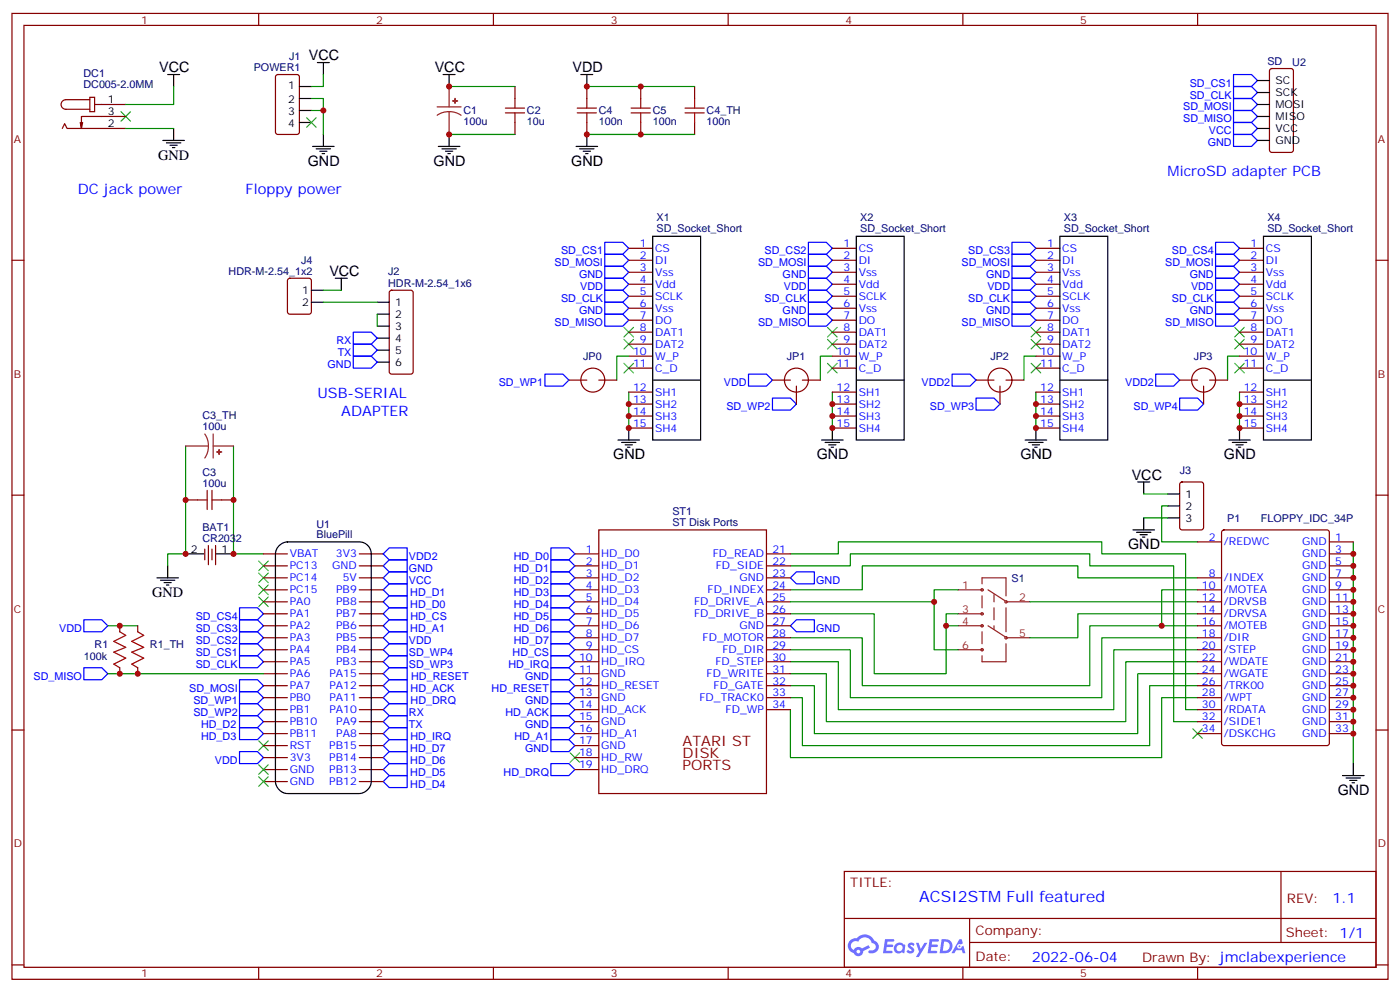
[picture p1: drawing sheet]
<svg xmlns="http://www.w3.org/2000/svg" width="412mm" height="292mm" viewBox="0 0 412 292" stroke-linecap="round" stroke-linejoin="round" font-family="sans-serif">
<g fill="none" stroke="#870000" stroke-width=".35">
<path d="M3.5 4h405.4v284.3h-405.4zM7.1 7.5h398.2v277.3h-398.2zM76.2 4v3.5M145.3 4v3.5M214.5 4v3.5M283.6 4v3.5M352.8 4v3.5M3.5 76.6h3.6M405.3 76.6h3.6M3.5 145.8h3.6M405.3 145.8h3.6M3.5 214.9h3.6"/>
<path d="M405.3 214.9h3.6M248.7 256.5h156.6v28.3h-156.6zM377.3 256.6v20.8M248.7 270.4h156.5M285.6 277.4h119.6M285.6 270.4v14.1M3.5 284.1h3.6M76.2 284.8v3.5M145.3 284.8v3.5M214.5 284.8v3.5M283.6 284.8v3.5M352.8 284.8v3.5"/>
<path d="M405.3 284.1h3.6"/>
</g>
<g fill="#5487ff">
<path d="M267.7 277.7a1.22 1.22 0 0 1 1.7 .3l-.4 .6a.47 .47 0 0 0-.3-.4 .47 .47 0 0 0-.5 .1l.1 .3a1.14 1.14 0 0 1 .8 1.7 1.14 1.14 0 0 1-1.9 0l-.2-.2 .5-.5 .7 .4a.29 .29 0 0 0 .3-.3 .29 .29 0 0 0-.2-.3 1.04 1.04 0 0 1-.6-1.7z"/>
<path d="M260.7 276.5h2.4l.3 .2-.2 .5h-1.8l-.1 .9h1.5l.3 .3-.3 .4h-1.6l-.2 1.1h1.7l.2 .4-.2 .3h-2.6z"/>
<path d="M273.8 276.5h2.4l.3 .2-.1 .5h-1.8l-.2 .9h1.6l.3 .3-.4 .4h-1.6l-.1 1.1h1.7l.2 .4-.2 .3h-2.6z"/>
<path d="M282.6 276.5h.7l.3 1.2-.6 .3a.69 .69 0 0 0-1 .3 .69 .69 0 0 0 .4 1 .69 .69 0 0 0 .9-.6l.5-.3 .6 2.2h-.8l-.2-.9h-1.8l-.5 .9h-.8z"/>
<path d="M269.8 277.6h.8l.6 1.8 1.1-1.8h.9l-2.6 4.1h-.8l.9-1.5z"/>
<path d="M277.4 276.5l-.6 4.1h1.3a2.11 2.11 0 0 0 2.5-2.1 2.11 2.11 0 0 0-2.5-2zM278.1 277.2a1.39 1.39 0 0 1 1.7 1.4 1.39 1.39 0 0 1-1.8 1.3h-.3z"/>
<path d="M263.7 278.1a1.54 1.54 0 0 0-.1 2.1 1.54 1.54 0 0 0 2.2 .2l.6 .2 .3-2.3-.2-.2-.4-.1a1.49 1.49 0 0 0-2.4 .1zM264 279.1a.94 .94 0 0 1 1.8 0 .94 .94 0 0 1-1.8 0z"/>
<path d="M250.4 276.8a2.18 2.18 0 0 0 1.1 3.8 1.44 1.44 0 0 0 1.6 .9 1.44 1.44 0 0 0 1.2-1.5l2-1-.5-.7-1.9 .9a1.47 1.47 0 0 0-2.4 .5 1.39 1.39 0 0 1-.7-2 1.39 1.39 0 0 1 2-.4 2.12 2.12 0 0 1 2.2-1.4 2.12 2.12 0 0 1 1.9 1.7 1.14 1.14 0 0 1 1.1 1.5 1.14 1.14 0 0 1-1.7 .7 .43 .43 0 0 0-.5 .3 .43 .43 0 0 0 .4 .5 1.98 1.98 0 0 0 2.5-1.2 1.98 1.98 0 0 0-1.2-2.5 3.1 3.1 0 0 0-5.3-.7l-.9 .1zM252.3 280.1a.55 .55 0 0 1 1.1 0 .55 .55 0 0 1-1.1 0z"/>
<circle cx="282.6" cy="278.6" r=".26"/>
</g>
<g fill="none" stroke="#870000" stroke-width=".35">
<path d="M18.3 37.8l.7-1.4 .8 1.4h17.2M24.3 36.1l-.3 1.7M26.5 28.6h1.4v4.3h-1.4zM26.5 29.4h-7.1a1.41 1.41 0 0 0-1.4 1.4 1.41 1.41 0 0 0 1.4 1.4h7.1M27.9 30.8h9.1M37 34.3h-13v3.5l-.4-1.7M81.4 22.1l.4-.2h5.7l.6 .5 .1 16.5-.5 .6-5.9 .1-.6-.5-.1-16.5zM151.7 25.5v3.5M151.7 36.1v3.5M172.9 25.5v3.5M172.9 36.1v3.5M188.7 25.5v3.5"/>
<path d="M188.7 36.1v3.5M204.6 25.5v3.5M204.6 36.1v3.5M374.2 20.4l.4-.2h5.7l.6 .4 .1 23.6-.5 .6-5.9 .1-.6-.5-.1-23.5zM185.2 73.1h7.1M185.2 76.6h7.1M245.2 73.1h7M245.2 76.6h7M305.2 73.1h7M305.2 76.6h7M365.1 73.1h7.1M365.1 76.6h7.1"/>
<path d="M84.9 82.1l.5-.2h5.6l.7 .4v9.5l-.4 .6-5.9 .1-.7-.5v-9.4zM114.9 85.6l.5-.2h5.6l.7 .5v23.5l-.5 .7h-5.8l-.7-.4v-23.6zM185.2 80.2h7.1M185.2 83.7h7.1M185.2 87.2h7.1M185.2 90.7h7.1M185.2 94.3h7.1M185.2 97.8h7.1M245.2 80.2h7M245.2 83.7h7M245.2 87.2h7M245.2 90.7h7"/>
<path d="M245.2 94.3h7M245.2 97.8h7M305.2 80.2h7M305.2 83.7h7M305.2 87.2h7M305.2 90.7h7M305.2 94.3h7M305.2 97.8h7M365.1 80.2h7.1M365.1 83.7h7.1M365.1 87.2h7.1M365.1 90.7h7.1"/>
<path d="M365.1 94.3h7.1M365.1 97.8h7.1M167.6 111.9h5.3M176.4 111.9h5.3M185.2 101.3h7.1M185.2 104.8h7.1M185.2 108.4h7.1M185.2 115.4h7.1M185.2 119h7.1M227.5 111.9h5.3M234.6 113.7v5.3M236.4 111.9h5.3"/>
<path d="M245.2 101.3h7M245.2 104.8h7M245.2 108.4h7M245.2 115.4h7M245.2 119h7M287.5 111.9h5.3M294.6 113.7v5.3M296.3 111.9h5.3M305.2 101.3h7M305.2 104.8h7M305.2 108.4h7M305.2 115.4h7"/>
<path d="M305.2 119h7M347.5 111.9h5.3M354.5 113.7v5.3M356.3 111.9h5.3M365.1 101.3h7.1M365.1 104.8h7.1M365.1 108.4h7.1M365.1 115.4h7.1M365.1 119h7.1M185.2 122.5h7.1M185.2 126h7.1M245.2 122.5h7"/>
<path d="M245.2 126h7M305.2 122.5h7M305.2 126h7M365.1 122.5h7.1M365.1 126h7.1M54.7 147.2h3.5M65.3 147.2h3.5M176.4 156h49.4v77.6h-49.4zM347.7 142.1l.5-.2h5.6l.7 .4v13l-.4 .6-5.9 .1-.7-.5v-12.9zM352.8 159.5h7M360.1 156.2l.4-.2h30.4l.6 .4 .1 62.4-.5 .6-30.6 .1-.6-.5-.1-62.3zM391.6 159.5h7"/>
<path d="M60.3 161.6v3.2M61.4 160.6v5.6M62.4 161.6v3.2M63.5 160.6v5.6M77.6 163.1h7.1M77.6 166.6h7.1M77.6 170.1h7.1M77.6 173.6h7.1M77.6 177.2h7.1M105.8 163.1h7.1M105.8 166.6h7.1M105.8 170.1h7.1"/>
<path d="M105.8 173.6h7.1M105.8 177.2h7.1M169.3 163.1h7.1M169.3 166.6h7.1M169.3 170.1h7.1M169.3 173.6h7.1M169.3 177.2h7.1M225.8 163.1h7M225.8 166.6h7M225.8 170.1h7M225.8 173.6h7M225.8 177.2h7"/>
<path d="M352.8 170.1h7M352.8 173.6h7M352.8 177.2h7M391.6 163.1h7M391.6 166.6h7M391.6 170.1h7M391.6 173.6h7M391.6 177.2h7M35.3 184.2v1.8M35.3 196.6v1.7M40.6 184.2v1.8M40.6 196.6v1.7"/>
<path d="M77.6 180.7h7.1M77.6 184.2h7.1M77.6 187.7h7.1M77.6 191.3h7.1M77.6 194.8h7.1M77.6 198.3h7.1M105.8 180.7h7.1M105.8 184.2h7.1M105.8 187.7h7.1M105.8 191.3h7.1M105.8 194.8h7.1M105.8 198.3h7.1"/>
<path d="M169.3 180.7h7.1M169.3 184.2h7.1M169.3 187.7h7.1M169.3 191.3h7.1M169.3 194.8h7.1M169.3 198.3h7.1M225.8 180.7h7M225.8 184.2h7M225.8 187.7h7M225.8 191.3h7M225.8 194.8h7M225.8 198.3h7"/>
<path d="M352.8 180.7h7M352.8 184.2h7M352.8 187.7h7M352.8 191.3h7M352.8 194.8h7M352.8 198.3h7M391.6 180.7h7M391.6 184.2h7M391.6 187.7h7M391.6 191.3h7M391.6 194.8h7M391.6 198.3h7"/>
<path d="M77.6 201.9h7.1M77.6 205.4h7.1M77.6 208.9h7.1M77.6 212.4h7.1M77.6 216h7.1M77.6 219.5h7.1M105.8 201.9h7.1M105.8 205.4h7.1M105.8 208.9h7.1M105.8 212.4h7.1M105.8 216h7.1M105.8 219.5h7.1"/>
<path d="M169.3 201.9h7.1M169.3 205.4h7.1M169.3 208.9h7.1M169.3 212.4h7.1M169.3 216h7.1M169.3 219.5h7.1M225.8 201.9h7M225.8 205.4h7M225.8 208.9h7M352.8 201.9h7M352.8 205.4h7M352.8 208.9h7"/>
<path d="M352.8 212.4h7M352.8 216h7M391.6 201.9h7M391.6 205.4h7M391.6 208.9h7M391.6 212.4h7M391.6 216h7M77.6 223h7.1M77.6 226.6h7.1M77.6 230.1h7.1M105.8 223h7.1M105.8 226.6h7.1"/>
<path d="M105.8 230.1h7.1M169.3 223h7.1M169.3 226.6h7.1"/>
<circle cx="174.6" cy="111.9" r="3.5"/>
<circle cx="234.6" cy="111.9" r="3.5"/>
<circle cx="294.6" cy="111.9" r="3.5"/>
<circle cx="354.5" cy="111.9" r="3.5"/>
</g>
<g fill="none" stroke="#000" stroke-width=".35">
<path d="M93.5 18.4h3.5M95.2 18.4v3.5M49.4 21.9h3.5M51.2 21.9v3.6M51.2 37.8v3.5M88.2 25.5h3.5M88.2 29h3.5M88.2 32.5h3.5M88.2 36.1h3.5M95.2 39.6v3.5M130.5 21.9h3.6M132.3 21.9v3.6"/>
<path d="M132.3 39.6v3.5M171.1 21.9h3.5M172.9 21.9v3.6M172.9 39.6v3.5M370.4 23.7h3.5M370.4 27.2h3.5M370.4 30.8h3.5M370.4 34.3h3.5M370.4 37.8h3.5M48 41.3h6.3M49 42.1h4.3M50.1 42.8h2.1"/>
<path d="M50.8 43.5h.7M92.1 43.1h6.3M93.1 43.8h4.3M94.2 44.5h2.1M94.9 45.2h.7M129.1 43.1h6.4M130.2 43.8h4.2M131.2 44.5h2.1M131.9 45.2h.7M169.7 43.1h6.3M170.7 43.8h4.3M171.8 44.5h2.1"/>
<path d="M172.5 45.2h.7M370.4 41.3h3.5M192.3 69.6h14.1v59.9h-14.1zM252.2 69.6h14.1v59.9h-14.1zM312.2 69.6h14.1v59.9h-14.1zM372.2 69.6h14.1v59.9h-14.1zM91.7 89h3.5M91.7 85.4h3.5M98.8 81.9h3.5M100.5 81.9v3.5M111.1 89h3.6M111.1 92.5h3.6"/>
<path d="M111.1 96h3.6M111.1 99.6h3.6M111.1 103.1h3.6M111.1 106.6h3.6M192.3 111.9h14.1M252.2 111.9h14.1M312.2 111.9h14.1M372.2 111.9h14.1M182 129.5h6.4M183.1 130.2h4.2M184.1 131h2.2M184.9 131.7h.7"/>
<path d="M185.2 126v3.5M242 129.5h6.4M243.1 130.2h4.2M244.1 131h2.1M244.8 131.7h.7M245.2 126v3.5M302 129.5h6.3M303 130.2h4.3M304.1 131h2.1M304.8 131.7h.7M305.2 126v3.5M361.9 129.5h6.4"/>
<path d="M363 130.2h4.2M364.1 131h2.1M364.8 131.7h.7M365.1 126v3.5M333.7 156h6.4M334.8 156.7h4.2M335.1 141.9h3.6M335.8 157.4h2.2M336.5 158.1h.8M336.9 141.9v3.5M336.9 152.5v3.5M344 152.5h3.5"/>
<path d="M344 145.4h3.5M344 148.9h3.5M46.2 170.1h6.4M47.3 170.8h4.2M48.3 171.5h2.1M49 172.2h.7M49.4 166.6v3.5M54.7 163.1h5.3M63.5 163.1h5.3M82.3 160.6a3.6 3.6 0 0 1 2.4-1.1h21.1a3.5 3.5 0 0 1 3.6 3.6v67a3.8 3.8 0 0 1-3.6 3.5h-21.1a3.8 3.8 0 0 1-3.6-3.5v-67a3.5 3.5 0 0 1 1.2-2.5zM395.5 228.3h6.3M396.5 229h4.3"/>
<path d="M397.6 229.7h2.1M398.3 230.4h.7M398.6 224.8v3.5"/>
</g>
<g fill="none" stroke="#008700" stroke-width=".35">
<path d="M37 37.8h14.2M51.2 25.5v5.3h-14.2M91.7 32.5h3.5v7.1M91.7 29h3.5v3.5M95.2 21.9v3.6h-3.5M132.3 25.5h19.4M132.3 39.6h19.4M172.9 25.5h31.7M172.9 39.6h31.7M95.2 89h15.9M95.2 85.4h5.3M111.1 92.5v3.5"/>
<path d="M185.2 104.8h-3.5v7.1M185.2 115.4v10.6M245.2 104.8h-3.5v7.1M245.2 115.4v10.6M305.2 104.8h-3.6v7.1M305.2 115.4v10.6M365.1 104.8h-3.5v7.1M365.1 115.4v10.6M54.7 131.3v31.8h-5.3v3.5M68.8 131.3v31.8h8.8M336.9 152.5h7.1M336.9 145.4h7.1"/>
<path d="M344 148.9h-1.8v10.6h10.6M398.6 159.5v65.3M232.8 166.6h17.7v-3.5h70.5v3.5h24.7v45.8h7.1M232.8 163.1h14.1v-3.6h77.7v3.6h24.6v45.8h3.6M275.2 177.2v14.1h7M282.2 173.6h-7v3.6h-42.4M303.4 177.2h49.4M352.8 170.1h-35.3v-3.5h-63.5v7h-21.2M352.8 173.6h-10.6v10.6h10.6M31.7 184.2h8.9M31.7 198.3h45.9M232.8 180.7h24.7v17.6h21.2v-14.1"/>
<path d="M282.2 180.7h-3.5v3.5h3.5M342.2 184.2h-21.2v17.7h-67v-14.2h-21.2M352.8 187.7h-28.2v17.7h-74.1v-14.1h-17.7M352.8 191.3h-24.7v17.6h-81.2v-14.1h-14.1M352.8 194.8h-21.2v17.6h-88.2v-14.1h-10.6M352.8 198.3h-17.7v17.7h-95.2v-14.1h-7.1M352.8 180.7h-35.3v7h-14.1M352.8 201.9h-14.1v17.6h-102.3v-14.1h-3.6M352.8 205.4h-10.6v17.6h-109.4v-14.1"/>
</g>
<g fill="none" stroke="#3c3" stroke-width=".35">
<path d="M35.6 32.9l2.9 2.8M38.5 32.9l-2.9 2.8M90.3 34.6l2.8 2.9M93.1 34.6l-2.8 2.9M183.8 96.4l2.8 2.8M183.8 99.9l2.8 2.8M186.6 96.4l-2.8 2.8M186.6 99.9l-2.8 2.8M243.8 99.9l2.8 2.8M243.8 96.4l2.8 2.8M246.6 99.9l-2.8 2.8M246.6 96.4l-2.8 2.8"/>
<path d="M303.7 99.9l2.9 2.8M303.7 96.4l2.9 2.8M306.6 99.9l-2.9 2.8M306.6 96.4l-2.9 2.8M363.7 96.4l2.8 2.8M363.7 99.9l2.8 2.8M366.5 96.4l-2.8 2.8M366.5 99.9l-2.8 2.8M183.8 107l2.8 2.8M186.6 107l-2.8 2.8M243.8 107l2.8 2.8M246.6 107l-2.8 2.8"/>
<path d="M303.7 107l2.9 2.8M306.6 107l-2.9 2.8M363.7 107l2.8 2.8M366.5 107l-2.8 2.8M76.2 165.2l2.8 2.8M76.2 168.7l2.8 2.8M76.2 172.2l2.8 2.8M76.2 175.8l2.8 2.8M79 165.2l-2.8 2.8M79 168.7l-2.8 2.8M79 172.2l-2.8 2.8M79 175.8l-2.8 2.8"/>
<path d="M76.2 218.1l2.8 2.8M79 218.1l-2.8 2.8M351.4 214.6l2.8 2.8M354.2 214.6l-2.8 2.8M76.2 225.1l2.8 2.9M76.2 228.7l2.8 2.8M79 225.1l-2.8 2.9M79 228.7l-2.8 2.8M167.9 221.6l2.8 2.8M170.7 221.6l-2.8 2.8"/>
</g>
<g fill="none" stroke="#00f" stroke-width=".35">
<path d="M363.4 36.1h5.3l1.7 1.7-1.7 1.8h-5.3zM363.4 29h5.3l1.7 1.8-1.7 1.7h-5.3zM363.4 32.5h5.3l1.7 1.8-1.7 1.8h-5.3zM363.4 39.6h5.3l1.7 1.7-1.7 1.8h-5.3zM363.4 21.9h5.3l1.7 1.8-1.7 1.8h-5.3zM363.4 25.5h5.3l1.7 1.7-1.7 1.8h-5.3zM178.2 71.3h5.2l1.8 1.8-1.8 1.8h-5.2zM178.2 74.9h5.2l1.8 1.7-1.8 1.8h-5.2zM178.2 78.4h5.2l1.8 1.8-1.8 1.7h-5.2zM238.1 78.4h5.3l1.8 1.8-1.8 1.7h-5.3zM238.1 74.9h5.3l1.8 1.7-1.8 1.8h-5.3zM238.1 71.3h5.3l1.8 1.8-1.8 1.8h-5.3z"/>
<path d="M298.1 78.4h5.3l1.8 1.8-1.8 1.7h-5.3zM298.1 74.9h5.3l1.8 1.7-1.8 1.8h-5.3zM298.1 71.3h5.3l1.8 1.8-1.8 1.8h-5.3zM358.1 71.3h5.3l1.7 1.8-1.7 1.8h-5.3zM358.1 74.9h5.3l1.7 1.7-1.7 1.8h-5.3zM358.1 78.4h5.3l1.7 1.8-1.7 1.7h-5.3zM104.1 97.8h5.3l1.7 1.8-1.7 1.7h-5.3zM178.2 81.9h5.2l1.8 1.8-1.8 1.7h-5.2zM178.2 85.4h5.2l1.8 1.8-1.8 1.8h-5.2zM178.2 89h5.2l1.8 1.7-1.8 1.8h-5.2zM178.2 92.5h5.2l1.8 1.8-1.8 1.7h-5.2zM238.1 92.5h5.3l1.8 1.8-1.8 1.7h-5.3z"/>
<path d="M238.1 89h5.3l1.8 1.7-1.8 1.8h-5.3zM238.1 85.4h5.3l1.8 1.8-1.8 1.8h-5.3zM238.1 81.9h5.3l1.8 1.8-1.8 1.7h-5.3zM298.1 92.5h5.3l1.8 1.8-1.8 1.7h-5.3zM298.1 89h5.3l1.8 1.7-1.8 1.8h-5.3zM298.1 85.4h5.3l1.8 1.8-1.8 1.8h-5.3zM298.1 81.9h5.3l1.8 1.8-1.8 1.7h-5.3zM358.1 81.9h5.3l1.7 1.8-1.7 1.7h-5.3zM358.1 85.4h5.3l1.7 1.8-1.7 1.8h-5.3zM358.1 89h5.3l1.7 1.7-1.7 1.8h-5.3zM358.1 92.5h5.3l1.7 1.8-1.7 1.7h-5.3zM104.1 104.8h5.3l1.7 1.8-1.7 1.8h-5.3z"/>
<path d="M104.1 101.3h5.3l1.7 1.8-1.7 1.7h-5.3zM160.5 110.1h5.3l1.8 1.8-1.8 1.8h-5.3zM220.5 110.1h5.3l1.7 1.8-1.7 1.8h-5.3zM227.5 117.2h5.3l1.8 1.8-1.8 1.7h-5.3zM280.5 110.1h5.3l1.7 1.8-1.7 1.8h-5.3zM287.5 117.2h5.3l1.8 1.8-1.8 1.7h-5.3zM340.4 110.1h5.3l1.8 1.8-1.8 1.8h-5.3zM347.5 117.2h5.3l1.7 1.8-1.7 1.7h-5.3zM70.6 178.9h5.2l1.8 1.8-1.8 1.8h-5.2zM114.7 175.4h5.2v3.5h-5.2l-1.8-1.7zM114.7 171.9h5.2v3.5h-5.2l-1.8-1.8zM114.7 168.3h5.2v3.6h-5.2l-1.8-1.8z"/>
<path d="M114.7 164.8h5.2v3.5h-5.2l-1.8-1.7zM114.7 161.3h5.2v3.5h-5.2l-1.8-1.7zM162.3 161.3h5.3l1.7 1.8-1.7 1.7h-5.3zM162.3 164.8h5.3l1.7 1.8-1.7 1.7h-5.3zM162.3 168.3h5.3l1.7 1.8-1.7 1.8h-5.3zM162.3 171.9h5.3l1.7 1.7-1.7 1.8h-5.3zM162.3 175.4h5.3l1.7 1.8-1.7 1.7h-5.3zM162.3 178.9h5.3l1.7 1.8-1.7 1.8h-5.3zM234.6 168.3h5.3v3.6h-5.3l-1.8-1.8zM24.7 196.6h5.3l1.7 1.7-1.7 1.8h-5.3zM24.7 182.5h5.3l1.7 1.7-1.7 1.8h-5.3zM70.6 189.5h5.2l1.8 1.8-1.8 1.7h-5.2z"/>
<path d="M70.6 186h5.2l1.8 1.7-1.8 1.8h-5.2zM70.6 182.5h5.2l1.8 1.7-1.8 1.8h-5.2zM70.6 193h5.2l1.8 1.8-1.8 1.8h-5.2zM112.9 180.7l1.8-1.8h5.2v3.6h-5.2zM114.7 186h5.2v3.5h-5.2l-1.8-1.8zM114.7 193h5.2v3.6h-5.2l-1.8-1.8zM114.7 189.5h5.2v3.5h-5.2l-1.8-1.7zM114.7 196.6h5.2v3.5h-5.2l-1.8-1.8zM114.7 182.5h5.2v3.5h-5.2l-1.8-1.8zM162.3 196.6h5.3l1.7 1.7-1.7 1.8h-5.3zM162.3 182.5h5.3l1.7 1.7-1.7 1.8h-5.3zM162.3 186h5.3l1.7 1.7-1.7 1.8h-5.3z"/>
<path d="M162.3 189.5h5.3l1.7 1.8-1.7 1.7h-5.3zM162.3 193h5.3l1.7 1.8-1.7 1.8h-5.3zM234.6 182.5h5.3v3.5h-5.3l-1.8-1.8zM70.6 203.6h5.2l1.8 1.8-1.8 1.8h-5.2zM70.6 207.2h5.2l1.8 1.7-1.8 1.8h-5.2zM70.6 210.7h5.2l1.8 1.7-1.8 1.8h-5.2zM70.6 214.2h5.2l1.8 1.8-1.8 1.7h-5.2zM70.6 200.1h5.2l1.8 1.8-1.8 1.7h-5.2zM112.9 212.4l1.8-1.7h5.2v3.5h-5.2zM114.7 217.7h5.2v3.6h-5.2l-1.8-1.8zM114.7 214.2h5.2v3.5h-5.2l-1.8-1.7zM114.7 200.1h5.2v3.5h-5.2l-1.8-1.7z"/>
<path d="M114.7 203.6h5.2v3.6h-5.2l-1.8-1.8zM114.7 207.2h5.2v3.5h-5.2l-1.8-1.8zM162.3 210.7h5.3l1.7 1.7-1.7 1.8h-5.3zM162.3 217.7h5.3l1.7 1.8-1.7 1.8h-5.3zM162.3 203.6h5.3l1.7 1.8-1.7 1.8h-5.3zM162.3 200.1h5.3l1.7 1.8-1.7 1.7h-5.3zM162.3 207.2h5.3l1.7 1.7-1.7 1.8h-5.3zM162.3 214.2h5.3l1.7 1.8-1.7 1.7h-5.3zM70.6 221.3h5.2l1.8 1.7-1.8 1.8h-5.2zM114.7 228.3h5.2v3.5h-5.2l-1.8-1.7zM114.7 224.8h5.2v3.5h-5.2l-1.8-1.7zM114.7 221.3h5.2v3.5h-5.2l-1.8-1.8z"/>
<path d="M162.3 224.8h5.3l1.7 1.8-1.7 1.7h-5.3z"/>
</g>
<g fill="none" stroke="#a10000" stroke-width=".35">
<path d="M148.9 33.2h5.6M148.9 31.8h5.6M151.7 29v2.8M151.7 33.2v2.9M170 33.2h5.7M170 31.8h5.7M172.9 29v2.8M172.9 33.2v2.9M185.9 33.2h5.7M185.9 31.8h5.7M188.7 29v2.8M188.7 33.2v2.9"/>
<path d="M201.8 33.2h5.6M201.8 31.8h5.6M204.6 29v2.8M204.6 33.2v2.9M58.2 147.2h2.8M61 144.4v5.6M62.4 144.4v5.6M62.4 147.2h2.9M35.3 186l1.7 1-3.5 1.8 3.5 1.8-3.5 1.4 3.5 1.7-3.5 1.8 1.8 1.1M40.6 186l1.7 1-3.5 1.8 3.5 1.8-3.5 1.4 3.5 1.7-3.5 1.8 1.8 1.1"/>
</g>
<g fill="none" stroke="#8c2424" stroke-width=".35">
<path d="M128.8 31.5h7M132.3 32.9l-1.9 .2-1.6 .8M132.3 32.9l1.8 .2 1.7 .8M132.3 25.5v6M132.3 32.9v6.7M54.7 131.3h6.7M60.3 127.8l.8 1.7 .3 1.8M61.4 131.3l-.3 1.9-.8 1.6M62.8 131.3h6M62.8 127.8v7M282.2 173.6h7.1M289.3 171.9v-1.8h7v5.3"/>
<path d="M289.3 175.4v3.5M291 173.6l5 3.2M292.8 175v2.2M292.8 178.9v3.6M296.3 178.9v7.1M296.3 177.2h7.1M282.2 180.7h7.1M282.2 184.2h7.1M282.2 191.3h7.1M289.3 186v3.5M291 184.2l5 3.2M292.8 184.2v1.1"/>
<path d="M296.3 189.5v5.3h-7v-1.8M296.3 187.7h7.1"/>
<circle cx="289.3" cy="173.6" r=".35"/>
<circle cx="296.3" cy="177.2" r=".35"/>
<circle cx="289.3" cy="180.7" r=".35"/>
<circle cx="289.3" cy="184.2" r=".35"/>
<circle cx="289.3" cy="191.3" r=".35"/>
<circle cx="296.3" cy="187.7" r=".35"/>
</g>
<g fill="#8c2424" stroke="#8c2424" stroke-width=".35">
<path d="M133.3 29.7h1.5z"/>
<path d="M134 29l.1 1.4z"/>
<path d="M64.5 132.4l.1 1.4z"/>
<path d="M63.9 133l1.4 .1z"/>
</g>
<g fill="#c00">
<circle cx="185.2" cy="126" r=".88"/>
<circle cx="185.2" cy="119" r=".88"/>
<circle cx="185.2" cy="122.5" r=".88"/>
<circle cx="245.2" cy="122.5" r=".88"/>
<circle cx="245.2" cy="119" r=".88"/>
<circle cx="245.2" cy="126" r=".88"/>
<circle cx="365.1" cy="126" r=".88"/>
<circle cx="365.1" cy="119" r=".88"/>
<circle cx="365.1" cy="122.5" r=".88"/>
<circle cx="305.2" cy="122.5" r=".88"/>
<circle cx="305.2" cy="119" r=".88"/>
<circle cx="305.2" cy="126" r=".88"/>
<circle cx="132.3" cy="25.5" r=".88"/>
<circle cx="132.3" cy="39.6" r=".88"/>
<circle cx="54.7" cy="163.1" r=".88"/>
<circle cx="68.8" cy="163.1" r=".88"/>
<circle cx="95.3" cy="32.5" r=".88"/>
<circle cx="342.2" cy="184.2" r=".88"/>
<circle cx="68.8" cy="147.2" r=".88"/>
<circle cx="54.7" cy="147.2" r=".88"/>
<circle cx="35.3" cy="198.3" r=".88"/>
<circle cx="40.6" cy="198.3" r=".88"/>
<circle cx="35.3" cy="184.2" r=".88"/>
<circle cx="172.9" cy="39.6" r=".88"/>
<circle cx="188.7" cy="39.6" r=".88"/>
<circle cx="172.9" cy="25.5" r=".88"/>
<circle cx="188.7" cy="25.5" r=".88"/>
<circle cx="398.6" cy="163.1" r=".88"/>
<circle cx="398.6" cy="166.6" r=".88"/>
<circle cx="398.6" cy="170.1" r=".88"/>
<circle cx="398.6" cy="173.6" r=".88"/>
<circle cx="398.6" cy="177.2" r=".88"/>
<circle cx="398.6" cy="180.7" r=".88"/>
<circle cx="398.6" cy="184.2" r=".88"/>
<circle cx="398.6" cy="187.7" r=".88"/>
<circle cx="398.6" cy="191.3" r=".88"/>
<circle cx="398.6" cy="194.8" r=".88"/>
<circle cx="398.6" cy="198.3" r=".88"/>
<circle cx="398.6" cy="201.9" r=".88"/>
<circle cx="398.6" cy="205.4" r=".88"/>
<circle cx="398.6" cy="208.9" r=".88"/>
<circle cx="398.6" cy="212.4" r=".88"/>
<circle cx="398.6" cy="216" r=".88"/>
<circle cx="278.7" cy="184.2" r=".88"/>
<circle cx="275.2" cy="177.2" r=".88"/>
</g>
<text font-size="4.6" fill="#00f" x="270.8" y="265.6">ACSI2STM Full featured</text>
<g font-size="4.2">
<text x="91" y="17.7">VCC</text>
<text x="46.9" y="21.2">VCC</text>
<text x="128.1" y="21.2">VCC</text>
<text x="168.6" y="21.2">VDD</text>
<text x="46.6" y="47">GND</text>
<text x="90.7" y="48.8">GND</text>
<text x="127.7" y="48.8">GND</text>
<text x="168.3" y="48.8">GND</text>
<text x="97" y="81.2">VCC</text>
<text x="180.6" y="135.2">GND</text>
<text x="240.6" y="135.2">GND</text>
<text x="300.6" y="135.2">GND</text>
<text x="360.5" y="135.2">GND</text>
<text x="333.4" y="141.2">VCC</text>
<text x="332.3" y="161.6">GND</text>
<text x="44.8" y="175.8">GND</text>
<text x="394.1" y="234">GND</text>
</g>
<g font-size="4.2" fill="#00f">
<text x="344" y="51.9">MicroSD adapter PCB</text>
<text x="22.9" y="57.2">DC jack power</text>
<text x="72.3" y="57.2">Floppy power</text>
<text x="93.5" y="117.2">USB-SERIAL</text>
<text x="100.5" y="122.5">ADAPTER</text>
<text x="392.5" y="265.8">1.1</text>
<text x="304" y="283.2">2022-06-04</text>
</g>
<g font-size="4.2" fill="#800">
<text x="201.1" y="219.5">ATARI ST</text>
<text x="201.1" y="223">DISK</text>
<text x="201.1" y="226.6">PORTS</text>
</g>
<g font-size="3.9" fill="#800">
<text x="250.5" y="261.1">TITLE:</text>
<text x="379.1" y="265.8">REV:</text>
<text x="287.4" y="275.3">Company:</text>
<text x="378.7" y="275.9">Sheet: 1/1</text>
<text x="287.4" y="283">Date:</text>
<text x="336.4" y="283.1">Drawn By: jmclabexperience</text>
</g>
<g font-size="3.2" fill="#800">
<text x="41.6" y="6.9">1</text>
<text x="110.8" y="6.9">2</text>
<text x="179.9" y="6.9">3</text>
<text x="249.1" y="6.9">4</text>
<text x="318.2" y="6.9">5</text>
<text x="4.1" y="42.1">A</text>
<text x="405.9" y="42.1">A</text>
<text x="4.1" y="111.2">B</text>
<text x="405.9" y="111.2">B</text>
<text x="4.1" y="180.3">C</text>
<text x="405.9" y="180.3">C</text>
<text x="4.1" y="249.5">D</text>
<text x="405.9" y="249.5">D</text>
<text x="41.6" y="287.8">1</text>
<text x="110.8" y="287.8">2</text>
<text x="179.9" y="287.8">3</text>
<text x="249.1" y="287.8">4</text>
<text x="318.2" y="287.8">5</text>
</g>
<g font-size="3.2" fill="#000080">
<text x="85.2" y="17.5">J1</text>
<text x="24.6" y="22.7">DC1</text>
<text x="74.8" y="20.9">POWER1</text>
<text x="373.3" y="19.1">SD</text>
<text x="380.7" y="19.5">U2</text>
<text x="24.6" y="26">DC005-2.0MM</text>
<text x="136.5" y="33.7">C1</text>
<text x="155.2" y="33.7">C2</text>
<text x="176.4" y="33.7">C4</text>
<text x="192.3" y="33.7">C5</text>
<text x="208.1" y="33.7">C4_TH</text>
<text x="136.5" y="36.9">100u</text>
<text x="155.2" y="36.9">10u</text>
<text x="176.4" y="36.9">100n</text>
<text x="192.3" y="36.9">100n</text>
<text x="208.1" y="36.9">100n</text>
<text x="193.4" y="65.1">X1</text>
<text x="253.4" y="65.1">X2</text>
<text x="313.4" y="65.1">X3</text>
<text x="373.3" y="65.1">X4</text>
<text x="193.4" y="68.3">SD_Socket_Short</text>
<text x="253.4" y="68.3">SD_Socket_Short</text>
<text x="313.4" y="68.3">SD_Socket_Short</text>
<text x="373.3" y="68.3">SD_Socket_Short</text>
<text x="88.7" y="77.7">J4</text>
<text x="67.4" y="80.9">HDR-M-2.54_1x2</text>
<text x="114.3" y="81.1">J2</text>
<text x="114.3" y="84.4">HDR-M-2.54_1x6</text>
<text x="171.8" y="106">JP0</text>
<text x="231.8" y="106">JP1</text>
<text x="291.7" y="106">JP2</text>
<text x="351.7" y="106">JP3</text>
<text x="59.6" y="123.5">C3_TH</text>
<text x="59.6" y="126.7">100u</text>
<text x="59.6" y="143.3">100u</text>
<text x="59.6" y="140.1">C3</text>
<text x="347.5" y="139.5">J3</text>
<text x="93.2" y="155.3">U1</text>
<text x="198.1" y="154.9">ST Disk Ports</text>
<text x="198.1" y="151.6">ST1</text>
<text x="361.5" y="153.6">P1</text>
<text x="371.4" y="153.6">FLOPPY_IDC_34P</text>
<text x="59.6" y="159.5">CR2032</text>
<text x="59.6" y="156.3">BAT1</text>
<text x="93.2" y="158.5">BluePill</text>
<text x="298" y="171.2">S1</text>
<text x="27.9" y="190.6">R1</text>
<text x="44.2" y="190.7">R1_TH</text>
<text x="24.7" y="194.2">100k</text>
</g>
<g font-size="3.2">
<text x="84.9" y="26.2">1</text>
<text x="375.7" y="24.8">SC</text>
<text x="375.7" y="28.3">SCK</text>
<text x="31.7" y="33.9">3</text>
<text x="31.7" y="30.4">1</text>
<text x="84.9" y="30.4">2</text>
<text x="84.9" y="33.9">3</text>
<text x="375.7" y="31.8">MOSI</text>
<text x="375.7" y="35.3">MISO</text>
<text x="31.7" y="37.5">2</text>
<text x="84.9" y="37.5">4</text>
<text x="375.7" y="38.9">VCC</text>
<text x="375.7" y="42.4">GND</text>
<text x="89" y="86.5">1</text>
<text x="89" y="90">2</text>
<text x="116.4" y="90">1</text>
<text x="116.4" y="93.6">2</text>
<text x="116.4" y="97.1">3</text>
<text x="116.4" y="100.6">4</text>
<text x="116.4" y="104.1">5</text>
<text x="116.4" y="107.7">6</text>
<text x="349.2" y="146.5">1</text>
<text x="349.2" y="153.5">3</text>
<text x="349.2" y="150">2</text>
<text x="56.2" y="162.7">2</text>
<text x="65.3" y="162.7">1</text>
</g>
<g font-size="3.2" fill="#00f">
<text x="350.5" y="25.5">SD_CS1</text>
<text x="350.5" y="29">SD_CLK</text>
<text x="348.5" y="32.5">SD_MOSI</text>
<text x="348.5" y="36.1">SD_MISO</text>
<text x="356.1" y="39.6">VCC</text>
<text x="355.8" y="43.1">GND</text>
<text x="165.3" y="74.9">SD_CS1</text>
<text x="188.5" y="72.7">1</text>
<text x="188.5" y="76.3">2</text>
<text x="193" y="74.2">CS</text>
<text x="193" y="77.7">DI</text>
<text x="225.2" y="74.9">SD_CS2</text>
<text x="248.5" y="72.7">1</text>
<text x="248.5" y="76.3">2</text>
<text x="252.9" y="74.2">CS</text>
<text x="252.9" y="77.7">DI</text>
<text x="285.2" y="74.9">SD_CS3</text>
<text x="308.4" y="72.7">1</text>
<text x="308.4" y="76.3">2</text>
<text x="312.9" y="74.2">CS</text>
<text x="312.9" y="77.7">DI</text>
<text x="345.2" y="74.9">SD_CS4</text>
<text x="368.4" y="72.7">1</text>
<text x="368.4" y="76.3">2</text>
<text x="372.9" y="74.2">CS</text>
<text x="372.9" y="77.7">DI</text>
<text x="163.3" y="78.4">SD_MOSI</text>
<text x="170.6" y="81.9">GND</text>
<text x="188.5" y="79.8">3</text>
<text x="188.5" y="83.3">4</text>
<text x="193" y="81.2">Vss</text>
<text x="223.3" y="78.4">SD_MOSI</text>
<text x="230.5" y="81.9">GND</text>
<text x="248.5" y="79.8">3</text>
<text x="248.5" y="83.3">4</text>
<text x="252.9" y="81.2">Vss</text>
<text x="283.3" y="78.4">SD_MOSI</text>
<text x="290.5" y="81.9">GND</text>
<text x="308.4" y="79.8">3</text>
<text x="308.4" y="83.3">4</text>
<text x="312.9" y="81.2">Vss</text>
<text x="343.2" y="78.4">SD_MOSI</text>
<text x="350.5" y="81.9">GND</text>
<text x="368.4" y="79.8">3</text>
<text x="368.4" y="83.3">4</text>
<text x="372.9" y="81.2">Vss</text>
<text x="165.3" y="89">SD_CLK</text>
<text x="170.9" y="85.4">VDD</text>
<text x="188.5" y="86.9">5</text>
<text x="193" y="84.7">Vdd</text>
<text x="193" y="88.3">SCLK</text>
<text x="225.2" y="89">SD_CLK</text>
<text x="230.9" y="85.4">VDD</text>
<text x="248.5" y="86.9">5</text>
<text x="252.9" y="84.7">Vdd</text>
<text x="252.9" y="88.3">SCLK</text>
<text x="285.2" y="89">SD_CLK</text>
<text x="290.9" y="85.4">VDD</text>
<text x="308.4" y="86.9">5</text>
<text x="312.9" y="84.7">Vdd</text>
<text x="312.9" y="88.3">SCLK</text>
<text x="345.2" y="89">SD_CLK</text>
<text x="350.8" y="85.4">VDD</text>
<text x="368.4" y="86.9">5</text>
<text x="372.9" y="84.7">Vdd</text>
<text x="372.9" y="88.3">SCLK</text>
<text x="170.6" y="92.5">GND</text>
<text x="188.5" y="90.4">6</text>
<text x="188.5" y="93.9">7</text>
<text x="193" y="91.8">Vss</text>
<text x="193" y="95.3">DO</text>
<text x="230.5" y="92.5">GND</text>
<text x="248.5" y="90.4">6</text>
<text x="248.5" y="93.9">7</text>
<text x="252.9" y="91.8">Vss</text>
<text x="252.9" y="95.3">DO</text>
<text x="290.5" y="92.5">GND</text>
<text x="308.4" y="90.4">6</text>
<text x="308.4" y="93.9">7</text>
<text x="312.9" y="91.8">Vss</text>
<text x="312.9" y="95.3">DO</text>
<text x="350.5" y="92.5">GND</text>
<text x="368.4" y="90.4">6</text>
<text x="368.4" y="93.9">7</text>
<text x="372.9" y="91.8">Vss</text>
<text x="372.9" y="95.3">DO</text>
<text x="99.1" y="101.3">RX</text>
<text x="163.3" y="96">SD_MISO</text>
<text x="188.5" y="97.4">8</text>
<text x="188.5" y="101">9</text>
<text x="193" y="98.8">DAT1</text>
<text x="223.3" y="96">SD_MISO</text>
<text x="248.5" y="97.4">8</text>
<text x="248.5" y="101">9</text>
<text x="252.9" y="98.8">DAT1</text>
<text x="283.3" y="96">SD_MISO</text>
<text x="308.4" y="97.4">8</text>
<text x="308.4" y="101">9</text>
<text x="312.9" y="98.8">DAT1</text>
<text x="343.2" y="96">SD_MISO</text>
<text x="368.4" y="97.4">8</text>
<text x="368.4" y="101">9</text>
<text x="372.9" y="98.8">DAT1</text>
<text x="99.5" y="104.8">TX</text>
<text x="186.5" y="104.5">10</text>
<text x="193" y="102.4">DAT2</text>
<text x="193" y="105.9">W_P</text>
<text x="246.4" y="104.5">10</text>
<text x="252.9" y="102.4">DAT2</text>
<text x="252.9" y="105.9">W_P</text>
<text x="306.4" y="104.5">10</text>
<text x="312.9" y="102.4">DAT2</text>
<text x="312.9" y="105.9">W_P</text>
<text x="366.4" y="104.5">10</text>
<text x="372.9" y="102.4">DAT2</text>
<text x="372.9" y="105.9">W_P</text>
<text x="96.5" y="108.4">GND</text>
<text x="146.9" y="113.7">SD_WP1</text>
<text x="186.5" y="108">11</text>
<text x="193" y="109.4">C_D</text>
<text x="213.3" y="113.7">VDD</text>
<text x="246.4" y="108">11</text>
<text x="252.9" y="109.4">C_D</text>
<text x="271.5" y="113.7">VDD2</text>
<text x="306.4" y="108">11</text>
<text x="312.9" y="109.4">C_D</text>
<text x="331.4" y="113.7">VDD2</text>
<text x="366.4" y="108">11</text>
<text x="372.9" y="109.4">C_D</text>
<text x="186.5" y="115.1">12</text>
<text x="186.5" y="118.6">13</text>
<text x="193" y="116.5">SH1</text>
<text x="246.4" y="115.1">12</text>
<text x="246.4" y="118.6">13</text>
<text x="252.9" y="116.5">SH1</text>
<text x="306.4" y="115.1">12</text>
<text x="306.4" y="118.6">13</text>
<text x="312.9" y="116.5">SH1</text>
<text x="366.4" y="115.1">12</text>
<text x="366.4" y="118.6">13</text>
<text x="372.9" y="116.5">SH1</text>
<text x="186.5" y="122.1">14</text>
<text x="186.5" y="125.7">15</text>
<text x="193" y="120">SH2</text>
<text x="193" y="123.5">SH3</text>
<text x="214" y="120.7">SD_WP2</text>
<text x="246.4" y="122.1">14</text>
<text x="246.4" y="125.7">15</text>
<text x="252.9" y="120">SH2</text>
<text x="252.9" y="123.5">SH3</text>
<text x="273.9" y="120.7">SD_WP3</text>
<text x="306.4" y="122.1">14</text>
<text x="306.4" y="125.7">15</text>
<text x="312.9" y="120">SH2</text>
<text x="312.9" y="123.5">SH3</text>
<text x="333.9" y="120.7">SD_WP4</text>
<text x="366.4" y="122.1">14</text>
<text x="366.4" y="125.7">15</text>
<text x="372.9" y="120">SH2</text>
<text x="372.9" y="123.5">SH3</text>
<text x="193" y="127.1">SH4</text>
<text x="252.9" y="127.1">SH4</text>
<text x="312.9" y="127.1">SH4</text>
<text x="372.9" y="127.1">SH4</text>
<text x="356.1" y="159.2">2</text>
<text x="360.5" y="160.6">/REDWC</text>
<text x="383.6" y="160.6">GND</text>
<text x="393.3" y="159.2">1</text>
<text x="85.4" y="164.1">VBAT</text>
<text x="85.4" y="167.6">PC13</text>
<text x="97.8" y="167.6">GND</text>
<text x="98.9" y="164.1">3V3</text>
<text x="120.5" y="164.8">VDD2</text>
<text x="151.3" y="164.8">HD_D0</text>
<text x="172.6" y="162.7">1</text>
<text x="172.6" y="166.2">2</text>
<text x="177.1" y="164.1">HD_D0</text>
<text x="177.1" y="167.6">HD_D1</text>
<text x="210" y="164.1">FD_READ</text>
<text x="210.8" y="167.6">FD_SIDE</text>
<text x="227.5" y="162.7">21</text>
<text x="227.5" y="166.2">22</text>
<text x="383.6" y="164.1">GND</text>
<text x="383.6" y="167.6">GND</text>
<text x="393.3" y="162.7">3</text>
<text x="393.3" y="166.2">5</text>
<text x="85.4" y="171.2">PC14</text>
<text x="100.9" y="171.2">5V</text>
<text x="120.5" y="171.9">VCC</text>
<text x="120.5" y="168.3">GND</text>
<text x="151.3" y="168.3">HD_D1</text>
<text x="151.3" y="171.9">HD_D2</text>
<text x="172.6" y="169.8">3</text>
<text x="172.6" y="173.3">4</text>
<text x="177.1" y="171.2">HD_D2</text>
<text x="217.8" y="171.2">GND</text>
<text x="227.5" y="169.8">23</text>
<text x="227.5" y="173.3">24</text>
<text x="240.4" y="171.9">GND</text>
<text x="354" y="173.3">10</text>
<text x="356.1" y="169.8">8</text>
<text x="360.5" y="171.2">/INDEX</text>
<text x="383.6" y="171.2">GND</text>
<text x="393.3" y="169.8">7</text>
<text x="393.3" y="173.3">9</text>
<text x="85.4" y="174.7">PC15</text>
<text x="85.4" y="178.2">PA0</text>
<text x="99" y="174.7">PB9</text>
<text x="99" y="178.2">PB8</text>
<text x="120.9" y="178.9">HD_D0</text>
<text x="120.9" y="175.4">HD_D1</text>
<text x="151.3" y="175.4">HD_D3</text>
<text x="151.3" y="178.9">HD_D4</text>
<text x="172.6" y="176.8">5</text>
<text x="177.1" y="174.7">HD_D3</text>
<text x="177.1" y="178.2">HD_D4</text>
<text x="204.4" y="178.2">FD_DRIVE_A</text>
<text x="208.5" y="174.7">FD_INDEX</text>
<text x="227.5" y="176.8">25</text>
<text x="354" y="176.8">12</text>
<text x="360.5" y="174.7">/MOTEA</text>
<text x="360.5" y="178.2">/DRVSB</text>
<text x="383.6" y="174.7">GND</text>
<text x="383.6" y="178.2">GND</text>
<text x="393.3" y="176.8">11</text>
<text x="17.5" y="186">VDD</text>
<text x="57.7" y="186">SD_CS3</text>
<text x="57.7" y="182.5">SD_CS4</text>
<text x="85.4" y="181.8">PA1</text>
<text x="85.4" y="185.3">PA2</text>
<text x="99" y="181.8">PB7</text>
<text x="99" y="185.3">PB6</text>
<text x="120.9" y="186">HD_A1</text>
<text x="120.9" y="182.5">HD_CS</text>
<text x="151.3" y="182.5">HD_D5</text>
<text x="151.3" y="186">HD_D6</text>
<text x="172.6" y="180.3">6</text>
<text x="172.6" y="183.9">7</text>
<text x="177.1" y="181.8">HD_D5</text>
<text x="177.1" y="185.3">HD_D6</text>
<text x="204.4" y="181.8">FD_DRIVE_B</text>
<text x="217.8" y="185.3">GND</text>
<text x="227.5" y="180.3">26</text>
<text x="227.5" y="183.9">27</text>
<text x="240.4" y="186">GND</text>
<text x="354" y="180.3">14</text>
<text x="354" y="183.9">16</text>
<text x="360.5" y="181.8">/DRVSA</text>
<text x="360.5" y="185.3">/MOTEB</text>
<text x="383.6" y="181.8">GND</text>
<text x="383.6" y="185.3">GND</text>
<text x="393.3" y="180.3">13</text>
<text x="393.3" y="183.9">15</text>
<text x="57.7" y="189.5">SD_CS2</text>
<text x="85.4" y="188.8">PA3</text>
<text x="99" y="188.8">PB5</text>
<text x="120.5" y="189.5">VDD</text>
<text x="151.3" y="189.5">HD_D7</text>
<text x="172.6" y="187.4">8</text>
<text x="172.6" y="190.9">9</text>
<text x="177.1" y="188.8">HD_D7</text>
<text x="207" y="188.8">FD_MOTOR</text>
<text x="227.5" y="187.4">28</text>
<text x="227.5" y="190.9">29</text>
<text x="354" y="187.4">18</text>
<text x="354" y="190.9">20</text>
<text x="360.5" y="188.8">/DIR</text>
<text x="383.6" y="188.8">GND</text>
<text x="393.3" y="187.4">17</text>
<text x="393.3" y="190.9">19</text>
<text x="57.7" y="193">SD_CS1</text>
<text x="57.7" y="196.6">SD_CLK</text>
<text x="85.4" y="192.3">PA4</text>
<text x="85.4" y="195.9">PA5</text>
<text x="99" y="192.3">PB4</text>
<text x="99" y="195.9">PB3</text>
<text x="120.5" y="196.6">SD_WP3</text>
<text x="120.5" y="193">SD_WP4</text>
<text x="149.8" y="196.6">HD_IRQ</text>
<text x="151" y="193">HD_CS</text>
<text x="170.6" y="194.5">10</text>
<text x="170.6" y="198">11</text>
<text x="177.1" y="192.3">HD_CS</text>
<text x="177.1" y="195.9">HD_IRQ</text>
<text x="210.7" y="195.9">FD_STEP</text>
<text x="212.8" y="192.3">FD_DIR</text>
<text x="227.5" y="194.5">30</text>
<text x="227.5" y="198">31</text>
<text x="354" y="194.5">22</text>
<text x="354" y="198">24</text>
<text x="360.5" y="192.3">/STEP</text>
<text x="360.5" y="195.9">/WDATE</text>
<text x="383.6" y="192.3">GND</text>
<text x="383.6" y="195.9">GND</text>
<text x="393.3" y="194.5">21</text>
<text x="393.3" y="198">23</text>
<text x="9.9" y="200.1">SD_MISO</text>
<text x="55.7" y="203.6">SD_MOSI</text>
<text x="85.4" y="199.4">PA6</text>
<text x="85.4" y="202.9">PA7</text>
<text x="97" y="199.4">PA15</text>
<text x="97" y="202.9">PA12</text>
<text x="121" y="203.6">HD_ACK</text>
<text x="121.1" y="200.1">HD_RESET</text>
<text x="144.8" y="203.6">HD_RESET</text>
<text x="154.7" y="200.1">GND</text>
<text x="170.6" y="201.5">12</text>
<text x="177.1" y="199.4">GND</text>
<text x="177.1" y="202.9">HD_RESET</text>
<text x="208.1" y="199.4">FD_WRITE</text>
<text x="210.2" y="202.9">FD_GATE</text>
<text x="227.5" y="201.5">32</text>
<text x="354" y="201.5">26</text>
<text x="360.5" y="199.4">/WGATE</text>
<text x="360.5" y="202.9">/TRK00</text>
<text x="383.6" y="199.4">GND</text>
<text x="383.6" y="202.9">GND</text>
<text x="393.3" y="201.5">25</text>
<text x="57" y="207.2">SD_WP1</text>
<text x="85.4" y="206.4">PB0</text>
<text x="85.4" y="210">PB1</text>
<text x="97" y="206.4">PA11</text>
<text x="97" y="210">PA10</text>
<text x="121" y="207.2">HD_DRQ</text>
<text x="154.7" y="207.2">GND</text>
<text x="170.6" y="205">13</text>
<text x="170.6" y="208.6">14</text>
<text x="177.1" y="206.4">GND</text>
<text x="177.1" y="210">HD_ACK</text>
<text x="206" y="206.4">FD_TRACK0</text>
<text x="213.7" y="210">FD_WP</text>
<text x="227.5" y="205">33</text>
<text x="227.5" y="208.6">34</text>
<text x="354" y="205">28</text>
<text x="354" y="208.6">30</text>
<text x="360.5" y="206.4">/WPT</text>
<text x="360.5" y="210">/RDATA</text>
<text x="383.6" y="206.4">GND</text>
<text x="383.6" y="210">GND</text>
<text x="393.3" y="205">27</text>
<text x="393.3" y="208.6">29</text>
<text x="57" y="210.7">SD_WP2</text>
<text x="59.2" y="214.2">HD_D2</text>
<text x="85.4" y="213.5">PB10</text>
<text x="99" y="213.5">PA9</text>
<text x="120.5" y="210.7">RX</text>
<text x="120.5" y="214.2">TX</text>
<text x="148.9" y="210.7">HD_ACK</text>
<text x="154.7" y="214.2">GND</text>
<text x="170.6" y="212.1">15</text>
<text x="170.6" y="215.6">16</text>
<text x="177.1" y="213.5">GND</text>
<text x="354" y="212.1">32</text>
<text x="354" y="215.6">34</text>
<text x="360.5" y="213.5">/SIDE1</text>
<text x="383.6" y="213.5">GND</text>
<text x="393.3" y="212.1">31</text>
<text x="393.3" y="215.6">33</text>
<text x="59.2" y="217.7">HD_D3</text>
<text x="85.4" y="217">PB11</text>
<text x="85.4" y="220.6">RST</text>
<text x="97" y="220.6">PB15</text>
<text x="99" y="217">PA8</text>
<text x="120.9" y="221.3">HD_D7</text>
<text x="120.9" y="217.7">HD_IRQ</text>
<text x="151.5" y="217.7">HD_A1</text>
<text x="154.7" y="221.3">GND</text>
<text x="170.6" y="219.1">17</text>
<text x="177.1" y="217">HD_A1</text>
<text x="177.1" y="220.6">GND</text>
<text x="360.5" y="217">/DSKCHG</text>
<text x="383.6" y="217">GND</text>
<text x="63.3" y="224.8">VDD</text>
<text x="85.4" y="224.1">3V3</text>
<text x="85.4" y="227.6">GND</text>
<text x="97" y="224.1">PB14</text>
<text x="97" y="227.6">PB13</text>
<text x="120.9" y="224.8">HD_D6</text>
<text x="170.6" y="222.7">18</text>
<text x="170.6" y="226.2">19</text>
<text x="177.1" y="224.1">HD_RW</text>
<text x="177.1" y="227.6">HD_DRQ</text>
<text x="85.4" y="231.1">GND</text>
<text x="97" y="231.1">PB12</text>
<text x="120.9" y="231.8">HD_D4</text>
<text x="120.9" y="228.3">HD_D5</text>
<text x="148.3" y="228.3">HD_DRQ</text>
</g>
<g font-size="3.2" fill="#8d2323">
<text x="283.4" y="173.3">1</text>
<text x="300.2" y="176.8">2</text>
<text x="283.4" y="180.3">3</text>
<text x="283.4" y="183.9">4</text>
<text x="283.4" y="190.9">6</text>
<text x="300.2" y="187.4">5</text>
</g>
</svg>
